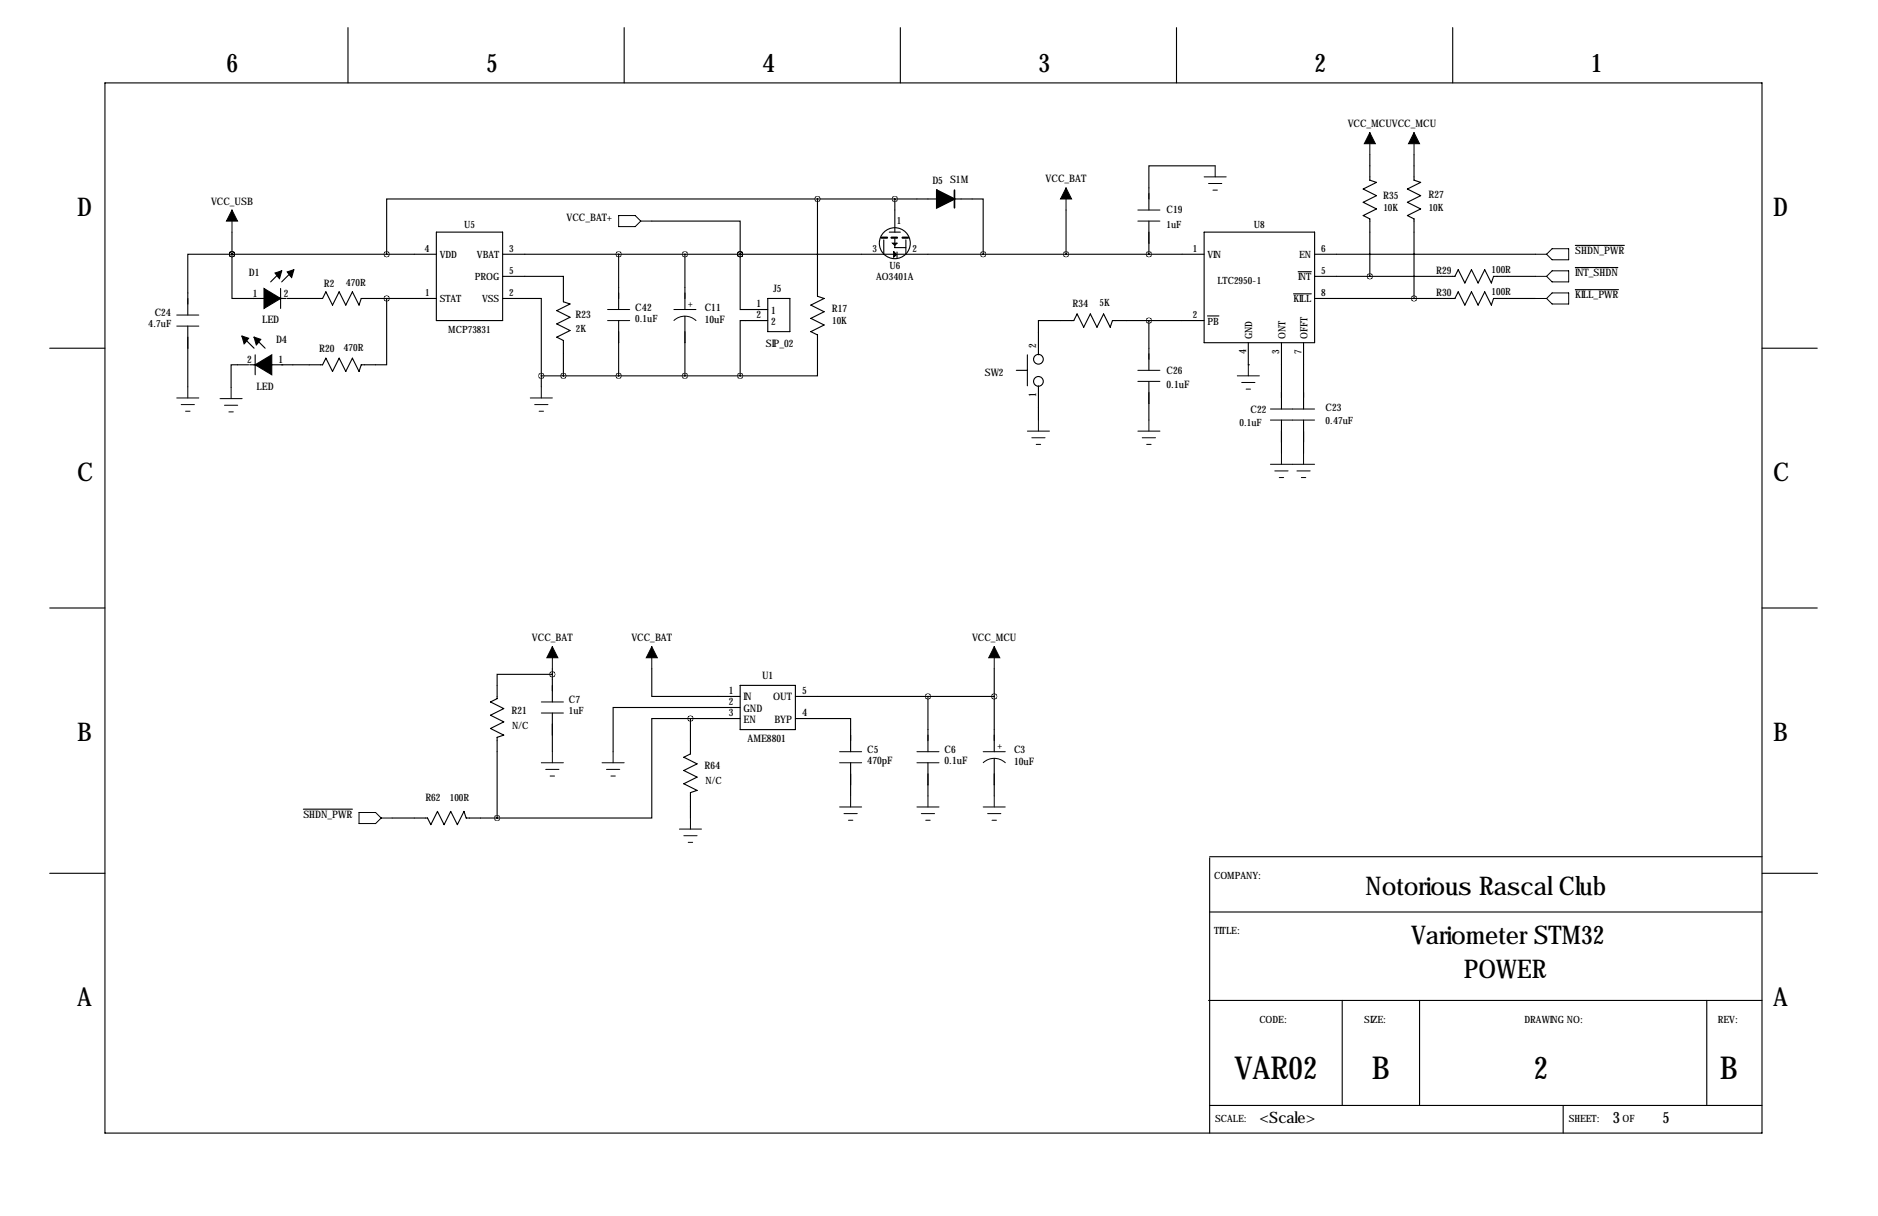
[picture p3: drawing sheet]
<svg xmlns="http://www.w3.org/2000/svg" width="432mm" height="279mm" viewBox="0 0 432 279" stroke-linecap="round" stroke-linejoin="round" font-family="sans-serif">
<g fill="none" stroke="#000" stroke-width=".25">
<path d="M24.1 19.1h381v241.2h-381zM80 6.4v12.7M143.5 6.4v12.7M207 6.4v12.7M270.5 6.4v12.7M334 6.4v12.7M279.4 38.1h-15.2v10.2M315 35.6v5.8l1.5 .5-3.1 1.5 3.1 1.6-3.1 1.5 3.1 1.5-3.1 1.5 1.6 .8v13.2M325.1 35.6v5.8l1.5 .5-3 1.5 3 1.6-3 1.5 3 1.5-3 1.5 1.5 .8v18.3M53.3 58.4v10.2h12.5M53.3 58.4h.1M53.3 58.4h-10.1v14"/>
<path d="M53.3 58.4h47M53.3 53.3v5.1M100.3 53.3h15.3v20.4h-15.3zM115.6 58.4h89.9M142.2 58.4v12.7M149.9 50.8h20.3v7.6M157.5 58.4v12.7M170.2 58.4v12.7h6.3M170.2 58.4h.1M188 45.7v22.4l1.5 .5-3.1 1.5 3.1 1.5-3.1 1.6 3.1 1.5-3.1 1.5 1.6 .8v9.4h-17.8M188 45.7h-99.1v12.7M188 45.7h27.4"/>
<path d="M203.2 55.1v3.3M204.5 53.3h2.5M205.7 45.7v7.6M205.7 54.9v1M205.7 56.4v.5h2.6M206.2 58.4h70.7M206.2 57.9v1.3M208.3 55.1v3.3M219.5 45.7h6.6v12.7M245.1 48.3v10.1M264.2 50.8v7.6M276.9 53.3h25.4v25.4h-25.4z"/>
<path d="M302.3 58.4h50.8M362.2 56.4h11.3M43.2 74.9v14M55.9 77.5l2.5 2.5M58.4 77.5l2.6 2.5M64.5 66.3v4.6M64.8 62.2l-2.6 2.6M66 68.6h8.2l.7-1.5 1.6 3 1.5-3 1.5 3 1.5-3 1.5 3 .6-1.5h17.2M67.3 62.2l-2.5 2.6M88.9 68.6v15.2h-5.8l-.6 1.5-1.5-3-1.5 3-1.5-3-1.5 3-1.6-3-.7 1.5h-16.8M115.6 68.6h8.9v17.8M115.6 63.5h13.9v5.8l1.6 .5-3.1 1.6 3.1 1.5-3.1 1.5 3.1 1.5-3.1 1.6 1.5 .7v8.2"/>
<path d="M142.2 73.7v12.7M157.5 72.6v13.8M176.5 73.7h-6.3v12.7M176.5 68.6h5.1v7.6h-5.1zM264.2 73.7v11.4M276.9 73.7h-21.1l-.5 1.5-1.6-3.1-1.5 3.1-1.5-3.1-1.5 3.1-1.6-3.1-.7 1.6h-8.1v7.8M277.6 72.6h2.7M287 78.7v5.1M294.6 78.7v15.3M297.4 67.5h4.1M298.5 62.4h3M299.7 78.7v15.3"/>
<path d="M302.3 68.6h32.2l.8-1.5 1.5 3 1.5-3 1.6 3 1.5-3 1.5 3 .5-1.5h9.7M302.3 63.5h32.2l.8-1.5 1.5 3 1.5-3 1.6 3 1.5-3 1.5 3 .5-1.5h9.7M362.2 61.5h9.8M362.2 66.5h9.9M11.4 80h12.7M57.1 83.8h-4v5.3M58.7 81.5v4.6M124.5 86.4v2.5M124.5 86.4h45.7M233.7 85.1h2.5M236.2 81.5v7.1M238.8 88.6v7.9"/>
<path d="M264.2 87.6v8.9M287 83.8h.1M294.6 96.5v7.6M299.7 96.5v7.6M405.1 80h12.7M11.4 139.7h12.7M405.1 139.7h12.7M127 154.9h-12.7v5.6l-1.5 .8 3 1.5-3 1.5 3 1.6-3 1.5 3 1.5-1.5 .5v18.6M127 153.7v7.6M149.9 153.7v6.3h20.3M170.2 157.5h12.7v10.1h-12.7zM228.6 153.7v19"/>
<path d="M127 163.8v8.9M158.7 165.1h-8.8v22.9h-35.6M158.7 165.1v8.1l-1.5 .8 3.1 1.5-3.1 1.5 3.1 1.6-3.1 1.5 3.1 1.5-1.6 .5v5.9M158.7 165.1h11.5M170.2 162.6h-29.2v10.1M182.9 165.1h12.7v7.6M182.9 160h45.7M195.6 175.3v7.6M213.4 160v12.7M213.4 175.3v7.6M228.6 174.2v8.7M69.8 185.9h11.2"/>
<path d="M90.2 188h8.1l.8 1.5 1.5-3.1 1.5 3.1 1.5-3.1 1.6 3.1 1.5-3.1 .5 1.6h7.1M278.1 197.1v63.2M278.1 196.8h127M11.4 200.7h12.7M278.1 209.5h127M405.2 200.7h12.7M277.9 229.9h127.2M308.6 229.9v24.1M326.4 229.9v24.1M392.4 229.9v24.1M278.1 254h127M359.4 254v6.3"/>
<circle cx="205.7" cy="55.9" r="3.6"/>
<circle cx="238.8" cy="82.5" r="1.12"/>
<circle cx="238.8" cy="87.6" r="1.12"/>
</g>
<path d="M219.5 43.7v4.1" fill="none" stroke="#000" stroke-width=".38"/>
<path d="M215.4 43.7l4.1 2-4.1 2.1z" fill="#000" stroke="#000" stroke-width=".38"/>
<path d="M205.5 57.8l.6 .7-.6 .6zM205.2 55.9h1l-.5 .5zM55.6 77.2l1.5 .5-1 1.3zM58.4 77.5l1.5 .5-1 1.2zM60.7 68.6h3.8l-3.8 2.3zM60.7 66.3l3.8 2.3h-3.8zM63.2 62.7l1.6-.5-.5 1.8zM66 62.5l1.6-.5-.5 1.8zM58.7 83.8h3.8v2.3zM58.7 83.8l3.8-2.3v2.3z" fill="#000" stroke="#000" stroke-width=".25"/>
<path d="M202.7 54.6h1.3M205 54.6h1.2M207.5 54.6h1.3" fill="none" stroke="#000" stroke-width=".51"/>
<g fill="none" stroke="#000" stroke-width=".23">
<path d="M279.4 38.1v2.5M315 30.5v5.1M325.1 30.5v5.1M53.3 48.3v5M142.2 49.5h3.8l1.3 1.3-1.3 1.3h-3.8zM147.3 50.8h2.6M245.1 43.2v5.1M261.6 48.3h5.1M261.6 50.8h5.1M276.9 40.6h5M277.9 42.2h3M278.9 43.7h1"/>
<path d="M353.1 58.4h2.5M356.9 57.2h3.8v2.5h-3.8l-1.3-1.3zM40.6 72.4h5.1M40.6 74.9h5.1M139.7 71.1h5.1M139.7 73.7h5.1M154.9 71.1h5.1M155 73.6a3.7 3.7 0 0 1 5 .1M353.1 63.5h2.5M353.1 68.6h2.5M355.6 63.5l1.3-1.3h3.8v2.6h-3.8zM356.9 67.3h3.8v2.5h-3.8l-1.3-1.2z"/>
<path d="M40.6 91.4h5.1M41.7 93h3M42.7 94.5h1M43.2 88.9v2.5M50.6 91.6h5.1M51.6 93.1h3.1M52.6 94.6h1M53.1 89.1v2.5M121.9 91.4h5.1M122.9 93h3.1M124 94.5h1M124.5 88.9v2.5"/>
<path d="M236.2 99.1h5.1M238.8 96.5v2.6M261.6 85.1h5.1M261.6 87.6h5.1M261.6 99.1h5.1M264.2 96.5v2.6M284.5 86.4h5.1M285.5 87.9h3M286.5 89.4h1M287 83.8v2.6M292.1 94h10.2M292.1 96.5h10.2"/>
<path d="M237.2 100.6h3.1M238.3 102.1h1M262.6 100.6h3.1M263.7 102.1h1M292.1 106.7h10.2M293.1 108.2h3.1M294.1 109.7h1M294.6 104.1v2.6M298.2 108.2h3M299.2 109.7h1M299.7 104.1v2.6M127 148.6v5.1"/>
<path d="M149.9 148.6v5.1M228.6 148.6v5.1M124.5 175.3h5M124.5 161.3h5M124.5 163.8h5M125.5 176.8h3M126.5 178.3h1M127 172.7v2.6M138.4 175.3h5.1M139.4 176.8h3.1M140.5 178.3h1M141 172.7v2.6"/>
<path d="M193 172.7h5.1M193 175.3h5.1M210.8 172.7h5.1M210.8 175.3h5.1M226.1 172.7h5M226.1 175.2a3.7 3.7 0 0 1 5 .1M82.5 186.7h3.9l1.2 1.3-1.2 1.2h-3.9zM87.6 188h2.6M156.2 190.5h5.1M157.2 192h3.1M158.2 193.5h1.1M158.7 188v2.5"/>
<path d="M193 185.4h5.1M194.1 186.9h3M195.1 188.5h1M195.6 182.9v2.5M210.8 185.4h5.1M211.8 186.9h3.1M212.9 188.5h1M213.4 182.9v2.5M226.1 185.4h5M227.1 186.9h3M228.1 188.5h1M228.6 182.9v2.5"/>
</g>
<path d="M315 30.5l1.2 2.5h-2.5zM325.1 30.5l1.3 2.5h-2.6zM53.3 48.3l1.3 2.5h-2.5zM245.1 43.2l1.3 2.5h-2.6zM127 148.6l1.3 2.5h-2.6zM149.9 148.6l1.2 2.5h-2.5zM228.6 148.6l1.3 2.5h-2.6z" fill="#000" stroke="#000" stroke-width=".23"/>
<path d="M124.4 86.4a.05 .05 0 0 0 .1 0 .05 .05 0 0 0-.1 0zM205.7 45.7a.05 .05 0 0 0 .1 0 .05 .05 0 0 0-.1 0zM129.5 86.4a.05 .05 0 0 0 .1 0 .05 .05 0 0 0-.1 0zM53.3 58.4a.05 .05 0 0 0 .1 0 .05 .05 0 0 0-.1 0zM213.3 160a.05 .05 0 0 0 .1 0 .05 .05 0 0 0-.1 0zM187.9 45.7a.05 .05 0 0 0 .1 0 .05 .05 0 0 0-.1 0zM226 58.4a.05 .05 0 0 0 .1 0 .05 .05 0 0 0-.1 0zM264.1 73.7a.05 .05 0 0 0 .1 0 .05 .05 0 0 0-.1 0zM264.1 58.4a.05 .05 0 0 0 .1 0 .05 .05 0 0 0-.1 0zM245.1 58.4a.05 .05 0 0 0 .1 0 .05 .05 0 0 0-.1 0zM158.7 165.1a.05 .05 0 0 0 .1 0 .05 .05 0 0 0-.1 0zM325.1 68.6a.05 .05 0 0 0 .1 0 .05 .05 0 0 0-.1 0zM314.9 63.5a.05 .05 0 0 0 .1 0 .05 .05 0 0 0-.1 0zM170.1 58.4a.05 .05 0 0 0 .1 0 .05 .05 0 0 0-.1 0zM170.1 86.4a.05 .05 0 0 0 .1 0 .05 .05 0 0 0-.1 0zM170.1 58.4a.05 .05 0 0 0 .1 0 .05 .05 0 0 0-.1 0zM157.4 86.4a.05 .05 0 0 0 .1 0 .05 .05 0 0 0-.1 0zM157.4 58.4a.05 .05 0 0 0 .1 0 .05 .05 0 0 0-.1 0zM142.2 58.4a.05 .05 0 0 0 .1 0 .05 .05 0 0 0-.1 0zM142.2 86.4a.05 .05 0 0 0 .1 0 .05 .05 0 0 0-.1 0zM53.3 58.4a.05 .05 0 0 0 .1 0 .05 .05 0 0 0-.1 0z" fill="#000" stroke="#000" stroke-width="1.3"/>
<g font-size="7.3">
<text x="283.8" y="248">VAR02</text>
<text x="315.4" y="248">B</text>
<text x="352.7" y="248">2</text>
<text x="395.4" y="248">B</text>
</g>
<g font-size="5.9">
<text x="52.1" y="16.5">6</text>
<text x="111.8" y="16.5">5</text>
<text x="175.3" y="16.5">4</text>
<text x="238.8" y="16.5">3</text>
<text x="302.3" y="16.5">2</text>
<text x="365.8" y="16.5">1</text>
<text x="17.8" y="49.5">D</text>
<text x="407.7" y="49.5">D</text>
<text x="17.8" y="110.5">C</text>
<text x="407.7" y="110.5">C</text>
<text x="17.8" y="170.2">B</text>
<text x="407.7" y="170.2">B</text>
<text x="314" y="205.5">Notorious Rascal Club</text>
<text x="324.5" y="217">Variometer STM32</text>
<text x="336.5" y="224.8">POWER</text>
<text x="17.8" y="231.1">A</text>
<text x="407.7" y="231.1">A</text>
</g>
<g font-size="3.6">
<text x="289.6" y="258">&lt;Scale&gt;</text>
<text x="370.8" y="258">3</text>
<text x="382.3" y="258">5</text>
</g>
<g font-size="2.4">
<text x="309.9" y="29.2">VCC_MCUVCC_MCU</text>
<text x="240.4" y="41.9">VCC_BAT</text>
<text x="48.5" y="47">VCC_USB</text>
<text x="214.4" y="42.2">D5 S1M</text>
<text x="318" y="45.8">R35</text>
<text x="328.4" y="45.6">R27</text>
<text x="130.3" y="50.8">VCC_BAT+</text>
<text x="268.2" y="49">C19</text>
<text x="362.2" y="58.4">SHDN_PWR</text>
<text x="57.2" y="63.5">D1</text>
<text x="330.2" y="63">R29</text>
<text x="362.2" y="63.5">INT_SHDN</text>
<text x="58.1" y="68.2">1</text>
<text x="65.3" y="68.2">2</text>
<text x="74.5" y="66">R2</text>
<text x="146" y="71.4">C42</text>
<text x="162.1" y="71.4">C11</text>
<text x="173.9" y="70.6">1</text>
<text x="177.8" y="67.2">J5</text>
<text x="191.3" y="71.7">R17</text>
<text x="246.6" y="70.6">R34</text>
<text x="330.2" y="68.1">R30</text>
<text x="362.2" y="68.6">KILL_PWR</text>
<text x="35.6" y="72.6">C24</text>
<text x="60.3" y="74.3">LED</text>
<text x="132.3" y="73">R23</text>
<text x="162.1" y="74.3">10uF</text>
<text x="173.9" y="73.2">2</text>
<text x="177.3" y="74.6">2</text>
<text x="177.3" y="72.1">1</text>
<text x="56.8" y="83.5">2</text>
<text x="63.5" y="78.7">D4</text>
<text x="64" y="83.5">1</text>
<text x="73.4" y="80.8">R20</text>
<text x="176.1" y="79.7">SIP_02</text>
<text x="238.3" y="80" transform="rotate(-90 238.3 80)">2</text>
<text x="59" y="89.5">LED</text>
<text x="226.4" y="86.4">SW2</text>
<text x="268.2" y="85.9">C26</text>
<text x="268.2" y="89.2">0.1uF</text>
<text x="238.3" y="91.3" transform="rotate(-90 238.3 91.3)">1</text>
<text x="287.5" y="95">C22</text>
<text x="304.8" y="94.5">C23</text>
<text x="122.3" y="147.3">VCC_BAT</text>
<text x="145.2" y="147.3">VCC_BAT</text>
<text x="223.5" y="147.3">VCC_MCU</text>
<text x="175.2" y="156">U1</text>
<text x="130.8" y="161.5">C7</text>
<text x="167.6" y="159.5">1</text>
<text x="170.9" y="161">IN</text>
<text x="177.8" y="161">OUT</text>
<text x="184.4" y="159.5">5</text>
<text x="117.6" y="164.1">R21</text>
<text x="167.6" y="162.1">2</text>
<text x="167.6" y="164.6">3</text>
<text x="170.9" y="163.5">GND</text>
<text x="170.9" y="166">EN</text>
<text x="178" y="166">BYP</text>
<text x="184.4" y="164.6">4</text>
<text x="171.9" y="170.5">AME8801</text>
<text x="199.4" y="173">C5</text>
<text x="217.2" y="173">C6</text>
<text x="233.2" y="173">C3</text>
<text x="162" y="176.8">R64</text>
<text x="199.4" y="175.6">470pF</text>
<text x="217.2" y="175.6">0.1uF</text>
<text x="233.2" y="175.9">10uF</text>
<text x="97.8" y="184">R62</text>
<text x="69.8" y="188">SHDN_PWR</text>
</g>
<g font-size="2.3">
<text x="106.7" y="52.3">U5</text>
<text x="206.2" y="51.6">1</text>
<text x="268.2" y="52.4">1uF</text>
<text x="288.3" y="52.3">U8</text>
<text x="318.1" y="48.5">10K</text>
<text x="328.5" y="48.5">10K</text>
<text x="97.6" y="57.9">4</text>
<text x="101.1" y="59.3">VDD</text>
<text x="109.7" y="59.3">VBAT</text>
<text x="117.1" y="57.9">3</text>
<text x="200.6" y="57.9">3</text>
<text x="209.8" y="57.9">2</text>
<text x="274.3" y="57.9">1</text>
<text x="277.6" y="59.3">VIN</text>
<text x="298.7" y="59.3">EN</text>
<text x="303.8" y="57.9">6</text>
<text x="79.5" y="65.8">470R</text>
<text x="109.1" y="64.4">PROG</text>
<text x="117.1" y="63">5</text>
<text x="201.5" y="64.3">AO3401A</text>
<text x="204.5" y="61.7">U6</text>
<text x="279.9" y="65.3">LTC2950-1</text>
<text x="298.5" y="64.4">INT</text>
<text x="303.8" y="63">5</text>
<text x="342.9" y="62.8">100R</text>
<text x="97.8" y="68.1">1</text>
<text x="101.1" y="69.5">STAT</text>
<text x="110.9" y="69.5">VSS</text>
<text x="117.1" y="68.1">2</text>
<text x="158.2" y="70.6">+</text>
<text x="252.8" y="70.4">5K</text>
<text x="297.4" y="69.5">KILL</text>
<text x="303.8" y="68.1">8</text>
<text x="342.9" y="67.8">100R</text>
<text x="34.1" y="75.2">4.7uF</text>
<text x="103.1" y="76.5">MCP73831</text>
<text x="132.4" y="76.2">2K</text>
<text x="146" y="73.9">0.1uF</text>
<text x="191.3" y="74.4">10K</text>
<text x="274.3" y="73.2">2</text>
<text x="277.6" y="74.6">PB</text>
<text x="287.9" y="78" transform="rotate(-90 287.9 78)">GND</text>
<text x="295.5" y="78" transform="rotate(-90 295.5 78)">ONT</text>
<text x="300.6" y="78" transform="rotate(-90 300.6 78)">OFFT</text>
<text x="79" y="80.5">470R</text>
<text x="286.5" y="81.5" transform="rotate(-90 286.5 81.5)">4</text>
<text x="294.1" y="81.3" transform="rotate(-90 294.1 81.3)">3</text>
<text x="299.2" y="81.3" transform="rotate(-90 299.2 81.3)">7</text>
<text x="285" y="97.8">0.1uF</text>
<text x="304.8" y="97.3">0.47uF</text>
<text x="117.8" y="167.4">N/C</text>
<text x="130.8" y="164.1">1uF</text>
<text x="229.4" y="172.2">+</text>
<text x="103.4" y="184.1">100R</text>
<text x="162.2" y="180.1">N/C</text>
<text x="279.1" y="201.9">COMPANY:</text>
<text x="279.1" y="214.6">TITLE:</text>
<text x="289.6" y="234.9">CODE:</text>
<text x="313.7" y="234.9">SIZE:</text>
<text x="350.5" y="234.9">DRAWING NO:</text>
<text x="395" y="234.9">REV:</text>
<text x="279.4" y="257.8">SCALE:</text>
<text x="360.7" y="257.8">SHEET:</text>
<text x="373.1" y="257.8">OF</text>
</g>
</svg>
